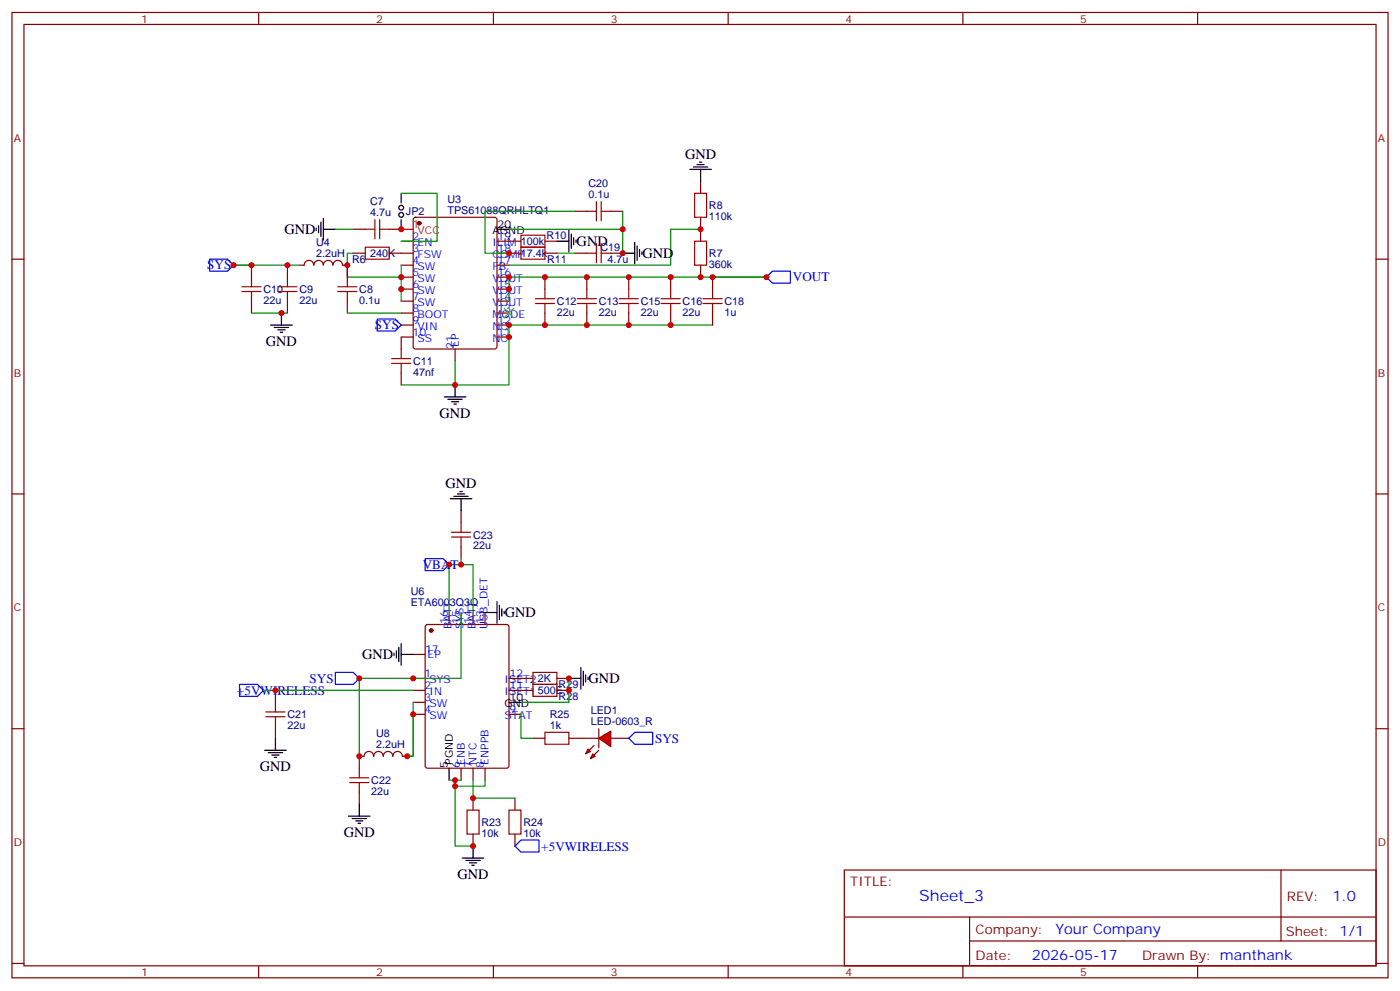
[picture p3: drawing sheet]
<svg xmlns="http://www.w3.org/2000/svg" width="412mm" height="292mm" viewBox="0 0 412 292" stroke-linecap="round" stroke-linejoin="round" font-family="sans-serif">
<g fill="none" stroke="#870000" stroke-width=".35">
<path d="M3.5 3.7h405.4v284.3h-405.4zM7.1 7.2h398.2v277.3h-398.2zM76.2 3.7v3.5M145.3 3.7v3.5M214.5 3.7v3.5M283.6 3.7v3.5M352.8 3.7v3.5M206.4 53.4v3.5M3.5 76.3h3.6M74.1 78.1v3.5M84.7 78.1v3.5M88.2 78.1h1.4a1.41 1.41 0 0 1 1.4-1.4 1.41 1.41 0 0 1 1.4 1.4 1.41 1.41 0 0 1 1.4-1.4 1.41 1.41 0 0 1 1.4 1.4 1.41 1.41 0 0 1 1.5-1.4 1.41 1.41 0 0 1 1.4 1.4 1.41 1.41 0 0 1 1.4-1.4 1.41 1.41 0 0 1 1.4 1.4h1.4v3.5"/>
<path d="M104.1 74.6h3.5M104.1 67.5h3.5M114.7 74.6h7M114.7 67.5h3.5M118.2 71h3.5M118.2 78.1h3.5M121.9 64.2l.5-.2h23.3l.6 .4 .1 37.7-.5 .6-23.5 .1-.6-.5-.1-37.6zM146.4 71h7.1M146.4 74.6h7.1M146.4 78.1h3.5M160.5 71h3.5M160.5 74.6h3.5"/>
<path d="M169.3 74.6h3.6M169.3 62.2h3.6M179.9 74.6h3.5M179.9 62.2h3.5M206.4 64v7M206.4 78.1v3.5M405.3 76.3h3.6M74.1 88.7v3.5M84.7 88.7v3.5M102.3 88.7v3.5M118.2 81.6h3.5M118.2 85.2h3.5"/>
<path d="M118.2 88.7h3.5M118.2 92.2h3.5M118.2 95.7h3.5M121.7 99.3h-3.5v3.5M146.4 81.6h3.5M146.4 85.2h3.5M146.4 88.7h3.5M146.4 92.2h3.5M146.4 95.7h3.5M146.4 99.3h3.5M160.5 81.6v3.6M160.5 92.2v3.5"/>
<path d="M172.9 81.6v3.6M172.9 92.2v3.5M185.2 81.6v3.6M185.2 92.2v3.5M197.6 81.6v3.6M197.6 92.2v3.5M209.9 81.6v3.6M209.9 92.2v3.5M118.2 109.9v3.5M134.1 102.8v3.5M3.5 145.5h3.6M405.3 145.5h3.6"/>
<path d="M121.7 199.8h3.5M121.7 192.8h3.5M125.5 184.1l.4-.2h23.3l.7 .5v41.2l-.4 .6-23.6 .1-.6-.5-.1-41.2zM132.3 180.4v3.5M135.8 180.4v3.5M139.3 180.4v3.5M142.9 180.4v3.5M149.9 199.8h3.6M3.5 214.6h3.6M81.1 203.3v3.6M81.1 213.9v3.6M121.7 203.3h3.5"/>
<path d="M121.7 206.9h3.5M121.7 210.4h3.5M149.9 203.3h3.6M149.9 210.4h3.6M157 217.5h3.5M167.6 217.5h3.5M405.3 214.6h3.6M105.8 233.3v3.6M119.9 222.7l-1.4 .1a1.41 1.41 0 0 0-1.4-1.5 1.41 1.41 0 0 0-1.4 1.5 1.41 1.41 0 0 0-1.4-1.5 1.41 1.41 0 0 0-1.4 1.5 1.41 1.41 0 0 0-1.4-1.5 1.41 1.41 0 0 0-1.4 1.5 1.41 1.41 0 0 0-1.4-1.5 1.41 1.41 0 0 0-1.5 1.4h-1.4v3.6M135.8 226.3v3.5M139.3 226.3v3.5M139.3 235.1v3.5"/>
<path d="M142.9 226.3v3.5M151.7 235.1v3.5M139.3 245.7v3.5M151.7 245.7v3.5M248.7 256.3h156.6v28.2h-156.6zM377.3 256.3v20.9M248.7 270.1h156.5M285.6 277.2h119.6M285.6 270.1v14.1M3.5 283.8h3.6M76.2 284.5v3.5M145.3 284.5v3.5"/>
<path d="M214.5 284.5v3.5M283.6 284.5v3.5M352.8 284.5v3.5M405.3 283.8h3.6"/>
</g>
<g fill="#870000" stroke="#870000" stroke-width=".35">
<circle cx="123.5" cy="65.8" r=".53"/>
<circle cx="127" cy="185.7" r=".53"/>
</g>
<path d="M118.2 67.5h3.5" fill="none" stroke="#f00" stroke-width=".35"/>
<g fill="none" stroke="#000" stroke-width=".35">
<path d="M203.2 49.9h6.3M204.3 49.2h4.2M205.3 48.5h2.1M206 47.8h.7M206.4 49.9v3.5M93.1 67.2v.7M93.8 66.5v2.1M94.5 65.4v4.2M95.2 67.5h3.6M95.2 64.3v6.4M146.4 67.5h3.5M164 71h3.6"/>
<path d="M167.6 67.9v6.3M168.3 68.9v4.3M169 70v2.1M169.7 70.7v.7M183.4 74.6h3.6M187 71.4v6.4M187.7 72.5v4.2M188.4 73.5v2.1M189.1 74.2v.7M79.7 95.7h6.4M80.8 96.4h4.2M81.8 97.2h2.2"/>
<path d="M82.5 97.9h.8M82.9 92.2v3.5M130.9 116.9h6.3M131.9 117.6h4.3M133 118.3h2.1M133.7 119h.7M134.1 113.4v3.5M81.1 217.5v3.5M149.9 206.9h3.6M78 221h6.3M79 221.7h4.3M80.1 222.4h2.1"/>
<path d="M80.8 223.1h.7M105.8 236.9v3.5M132.3 226.3v3.5M102.7 240.4h6.3M103.7 241.1h4.2M104.8 241.8h2.1M105.5 242.5h.7M136.2 252.7h6.3M137.2 253.4h4.3M138.3 254.1h2.1M139 254.8h.7M139.3 249.2v3.5"/>
</g>
<g fill="none" stroke="#a10000" stroke-width=".35">
<path d="M175.7 59.4v5.7M177.1 59.4v5.7M204.6 56.9h3.5v7.1h-3.5zM107.6 72.8h7.1v3.5h-7.1zM107.6 67.5h2.8M110.4 64.7v5.6M111.8 67.5h2.9M111.8 64.7v5.6M153.5 69.3h7v3.5h-7zM153.5 72.8h7v3.5h-7zM172.9 74.6h2.8M172.9 62.2h2.8"/>
<path d="M175.7 71.8v5.6M177.1 71.8v5.6M177.1 74.6h2.8M177.1 62.2h2.8M204.6 71h3.5v7.1h-3.5zM71.3 85.9h5.6M71.3 84.5h5.6M74.1 81.6v2.9M74.1 85.9v2.8M81.8 85.9h5.7M81.8 84.5h5.7M84.7 81.6v2.9"/>
<path d="M84.7 85.9v2.8M99.5 85.9h5.6M99.5 84.5h5.6M102.3 81.6v2.9M102.3 85.9v2.8M157.7 89.4h5.6M157.7 88h5.6M160.5 85.2v2.8M160.5 89.4v2.8M170 89.4h5.7M170 88h5.7M172.9 85.2v2.8"/>
<path d="M172.9 89.4v2.8M182.4 89.4h5.6M182.4 88h5.6M185.2 85.2v2.8M185.2 89.4v2.8M194.7 89.4h5.7M194.7 88h5.7M197.6 85.2v2.8M197.6 89.4v2.8M207.1 89.4h5.6M207.1 88h5.6M209.9 85.2v2.8"/>
<path d="M209.9 89.4v2.8M115.4 107h5.6M115.4 105.6h5.6M118.2 102.8v2.8M118.2 107v2.9M78.3 211.1h5.7M78.3 209.7h5.7M81.1 206.9v2.8M81.1 211.1v2.8M160.5 215.7h7.1v3.5h-7.1zM103 230.5h5.7M103 229.1h5.7"/>
<path d="M105.8 226.3v2.8M105.8 230.5v2.8M137.6 238.6h3.5v7.1h-3.5zM149.9 238.6h3.6v7.1h-3.6z"/>
</g>
<g fill="none" stroke="#008700" stroke-width=".35">
<path d="M68.8 78.1h19.4M104.1 74.6h-1.8v7h15.9M118.2 78.1v10.6M149.9 67.5h33.5M164 74.6h5.3M169.3 62.2h-26.4v12.4h7M183.4 62.2v12.4M206.4 67.5h-8.8v10.6h-47.7M74.1 92.2h10.6M102.3 92.2h15.9M209.9 95.7h-60v17.7h-15.8M209.9 81.6h15.9h-75.9v7.1"/>
<path d="M118.2 113.4h15.9M134.1 106.3v7.1M135.8 180.4v19.4h-30v22.9M77.6 203.3h44.1M121.7 206.9v15.8h-1.8h1.8v-12.3M153.5 210.4v7.1h3.5M132.3 229.8h3.5M134.1 229.8v19.4h5.2M139.3 229.8v5.3h12.4M142.9 229.8v1.8h-8.8"/>
</g>
<path d="M61.7 76.3h5.3l1.8 1.8-1.8 1.8h-5.3zM111.1 94h5.3l1.8 1.7-1.8 1.8h-5.3zM225.8 81.6l1.7-1.7h5.3v3.5h-5.3zM70.6 201.6h5.2l1.8 1.7-1.8 1.8h-5.2zM151.7 249.2l1.8-1.8h5.2v3.6h-5.2z" fill="none" stroke="#00f" stroke-width=".35"/>
<path d="M148.5 90.8l2.8 2.8M151.3 90.8l-2.8 2.8" fill="none" stroke="#3c3" stroke-width=".35"/>
<g fill="#f00" stroke="#870000" stroke-width=".35">
<path d="M176.4 217.5l3.5-2.2v4.6z"/>
<path d="M176.4 214.6v5.7z"/>
</g>
<g fill="#870000" stroke="#870000" stroke-width=".35">
<path d="M176.4 221l-1.4 1.4z"/>
<path d="M175 219.6l-1.4 1.4z"/>
</g>
<g fill="#f00" stroke="#870000" stroke-width=".35">
<path d="M174.6 222l.7 .7-1.4 .7z"/>
<path d="M173.2 220.6l.7 .7-1.4 .7z"/>
</g>
<path d="M135.8 150.4v3.6M135.8 161v3.5M153.5 199.8h3.5M164 199.8h3.6M153.5 203.3h3.5M164 203.3h3.6M171.1 217.5h5.3M179.9 217.5h5.3" fill="none" stroke="#870000" stroke-width=".35"/>
<path d="M125.2 164.5h5.3l1.8 1.8-1.8 1.8h-5.3zM98.8 198h5.3l1.7 1.8-1.7 1.8h-5.3zM185.2 217.5l1.8-1.8h5.3v3.5h-5.3z" fill="none" stroke="#00f" stroke-width=".35"/>
<path d="M133 158.2h5.6M133 156.8h5.6M135.8 154v2.8M135.8 158.2v2.8M157 198h7v3.6h-7zM157 201.6h7v3.5h-7z" fill="none" stroke="#a10000" stroke-width=".35"/>
<path d="M118.2 56.9h10.6v14.1h-10.6M98.8 67.5h5.3M135.8 164.5v1.8M132.3 180.4v-14.1h7v14.1M167.6 199.8v7.1h-14.1" fill="none" stroke="#008700" stroke-width=".35"/>
<g fill="none" stroke="#000" stroke-width=".35">
<path d="M118.2 56.9v2.9M118.2 64.7v2.8M132.6 146.9h6.4M133.7 146.2h4.2M134.8 145.5h2.1M135.5 144.8h.7M135.8 146.9v3.5M146.4 177.2v6.4M147.1 178.3v4.2M147.8 179.4v2.1M116.1 192.4v.7M116.8 191.7v2.1"/>
<path d="M117.5 190.6v4.3M118.2 192.8h3.5M118.2 189.6v6.3M142.9 180.4h3.5M148.5 180.1v.7M167.6 199.8h3.5M171.1 196.6v6.4M171.8 197.7v4.2M172.5 198.8v2.1M173.2 199.5v.7"/>
<circle cx="118.2" cy="61.2" r=".71"/>
<circle cx="118.2" cy="63.3" r=".71"/>
</g>
<g fill="#c00">
<circle cx="118.2" cy="81.6" r=".88"/>
<circle cx="118.2" cy="85.2" r=".88"/>
<circle cx="102.3" cy="78.1" r=".88"/>
<circle cx="82.9" cy="92.2" r=".88"/>
<circle cx="68.8" cy="78.1" r=".88"/>
<circle cx="74.1" cy="78.1" r=".88"/>
<circle cx="84.7" cy="78.1" r=".88"/>
<circle cx="149.9" cy="99.3" r=".88"/>
<circle cx="134.1" cy="113.4" r=".88"/>
<circle cx="149.9" cy="85.2" r=".88"/>
<circle cx="149.9" cy="81.6" r=".88"/>
<circle cx="160.5" cy="81.6" r=".88"/>
<circle cx="172.9" cy="81.6" r=".88"/>
<circle cx="185.2" cy="81.6" r=".88"/>
<circle cx="197.6" cy="81.6" r=".88"/>
<circle cx="149.9" cy="95.7" r=".88"/>
<circle cx="160.5" cy="95.7" r=".88"/>
<circle cx="172.9" cy="95.7" r=".88"/>
<circle cx="185.2" cy="95.7" r=".88"/>
<circle cx="197.6" cy="95.7" r=".88"/>
<circle cx="206.4" cy="81.6" r=".88"/>
<circle cx="206.4" cy="67.5" r=".88"/>
<circle cx="209.9" cy="81.6" r=".88"/>
<circle cx="225.8" cy="81.6" r=".88"/>
<circle cx="183.4" cy="74.6" r=".88"/>
<circle cx="149.9" cy="74.6" r=".88"/>
<circle cx="183.4" cy="67.5" r=".88"/>
<circle cx="121.7" cy="210.4" r=".88"/>
<circle cx="119.9" cy="222.7" r=".88"/>
<circle cx="105.8" cy="222.7" r=".88"/>
<circle cx="121.7" cy="199.8" r=".88"/>
<circle cx="81.1" cy="203.3" r=".88"/>
<circle cx="139.3" cy="235.1" r=".88"/>
<circle cx="139.3" cy="249.2" r=".88"/>
<circle cx="134.1" cy="229.8" r=".88"/>
<circle cx="134.1" cy="231.6" r=".88"/>
<circle cx="167.6" cy="203.3" r=".88"/>
<circle cx="135.8" cy="166.3" r=".88"/>
<circle cx="132.3" cy="166.3" r=".88"/>
<circle cx="167.6" cy="199.8" r=".88"/>
<circle cx="105.8" cy="199.8" r=".88"/>
<circle cx="118.2" cy="67.5" r=".88"/>
</g>
<text font-size="4.6" fill="#00f" x="270.8" y="265.3">Sheet_3</text>
<g font-size="4.2">
<text x="201.8" y="46.7">GND</text>
<text x="83.8" y="69">GND</text>
<text x="169.9" y="72.5">GND</text>
<text x="189.3" y="76">GND</text>
<text x="78.3" y="101.8">GND</text>
<text x="129.5" y="123">GND</text>
<text x="131.2" y="143.7">GND</text>
<text x="148.7" y="181.8">GND</text>
<text x="106.7" y="194.2">GND</text>
<text x="173.4" y="201.2">GND</text>
<text x="76.6" y="227">GND</text>
<text x="101.2" y="246.4">GND</text>
<text x="134.8" y="258.8">GND</text>
</g>
<g font-size="4.2" fill="#00f">
<text x="392.5" y="265.5">1.0</text>
<text x="310.9" y="275.1">Your Company</text>
<text x="304" y="282.9">2026-05-17</text>
</g>
<g font-size="3.9" fill="#00f">
<text x="61" y="79.3">SYS</text>
<text x="233.6" y="82.9">VOUT</text>
<text x="110.4" y="97">SYS</text>
<text x="124.5" y="167.6">VBAT</text>
<text x="91.2" y="201.1">SYS</text>
<text x="69.8" y="204.6">+5VWIRELESS</text>
<text x="193" y="218.8">SYS</text>
<text x="159.5" y="250.5">+5VWIRELESS</text>
</g>
<g font-size="3.9" fill="#800">
<text x="250.5" y="260.8">TITLE:</text>
<text x="379.1" y="265.5">REV:</text>
<text x="287.4" y="275">Company:</text>
<text x="378.7" y="275.7">Sheet: 1/1</text>
<text x="287.4" y="282.7">Date:</text>
<text x="336.4" y="282.8">Drawn By: manthank</text>
</g>
<g font-size="3.2" fill="#800">
<text x="41.6" y="6.7">1</text>
<text x="110.8" y="6.7">2</text>
<text x="179.9" y="6.7">3</text>
<text x="249.1" y="6.7">4</text>
<text x="318.2" y="6.7">5</text>
<text x="4.1" y="41.8">A</text>
<text x="405.9" y="41.8">A</text>
<text x="4.1" y="110.9">B</text>
<text x="405.9" y="110.9">B</text>
<text x="4.1" y="180.1">C</text>
<text x="405.9" y="180.1">C</text>
<text x="4.1" y="249.2">D</text>
<text x="405.9" y="249.2">D</text>
<text x="41.6" y="287.5">1</text>
<text x="110.8" y="287.5">2</text>
<text x="179.9" y="287.5">3</text>
<text x="249.1" y="287.5">4</text>
<text x="318.2" y="287.5">5</text>
</g>
<g font-size="3.2" fill="#000080">
<text x="131.8" y="59.7">U3</text>
<text x="173.4" y="58.3">0.1u</text>
<text x="173.4" y="55.1">C20</text>
<text x="109" y="63.6">4.7u</text>
<text x="109" y="60.5">C7</text>
<text x="119.6" y="63.4">JP2</text>
<text x="131.8" y="62.9">TPS61088QRHLTQ1</text>
<text x="208.8" y="64.8">110k</text>
<text x="208.8" y="61.6">R8</text>
<text x="161" y="70.4">R10</text>
<text x="93.1" y="75.6">2.2uH</text>
<text x="93.1" y="72.5">U4</text>
<text x="103.7" y="77.5">R6</text>
<text x="109" y="75.7">240K</text>
<text x="161.1" y="77.5">R11</text>
<text x="176.9" y="74">C19</text>
<text x="178.9" y="77.5">4.7u</text>
<text x="208.8" y="75.7">R7</text>
<text x="208.8" y="78.9">360k</text>
<text x="77.6" y="89.5">22u</text>
<text x="77.6" y="86.3">C10</text>
<text x="88.2" y="89.5">22u</text>
<text x="88.2" y="86.3">C9</text>
<text x="105.8" y="89.5">0.1u</text>
<text x="105.8" y="86.3">C8</text>
<text x="164" y="89.8">C12</text>
<text x="176.4" y="89.8">C13</text>
<text x="188.7" y="89.8">C15</text>
<text x="201.1" y="89.8">C16</text>
<text x="213.4" y="89.8">C18</text>
<text x="164" y="93">22u</text>
<text x="176.4" y="93">22u</text>
<text x="188.7" y="93">22u</text>
<text x="201.1" y="93">22u</text>
<text x="213.4" y="93">1u</text>
<text x="121.7" y="107.5">C11</text>
<text x="121.7" y="110.6">47nf</text>
<text x="139.3" y="161.8">22u</text>
<text x="139.3" y="158.6">C23</text>
<text x="121" y="178.4">ETA6003Q3Q</text>
<text x="121" y="175.3">U6</text>
<text x="164.5" y="202.7">R29</text>
<text x="164.5" y="206.3">R28</text>
<text x="84.7" y="214.7">22u</text>
<text x="84.7" y="211.5">C21</text>
<text x="161.9" y="214.6">1k</text>
<text x="161.9" y="211.6">R25</text>
<text x="174" y="213.6">LED-0603_R</text>
<text x="174" y="210.4">LED1</text>
<text x="110.8" y="220.3">2.2uH</text>
<text x="110.8" y="217.1">U8</text>
<text x="109.4" y="230.9">C22</text>
<text x="109.4" y="234.1">22u</text>
<text x="141.8" y="243.3">R23</text>
<text x="154.2" y="243.3">R24</text>
<text x="141.8" y="246.5">10k</text>
<text x="154.2" y="246.5">10k</text>
</g>
<g font-size="3.2" fill="#f00">
<text x="121.5" y="67.2">1</text>
<text x="123" y="68.9">VCC</text>
</g>
<g font-size="3.2" fill="#00f">
<text x="121.5" y="70.7">2</text>
<text x="146.6" y="70.7">19</text>
<text x="121.5" y="74.2">3</text>
<text x="121.5" y="77.8">4</text>
<text x="123" y="72.5">EN</text>
<text x="123" y="76">FSW</text>
<text x="145.1" y="76">COMP17.4k</text>
<text x="145.1" y="72.5">ILIM 100k</text>
<text x="146.6" y="77.8">17</text>
<text x="146.6" y="74.2">18</text>
<text x="121.5" y="81.3">5</text>
<text x="123" y="79.5">SW</text>
<text x="123" y="83">SW</text>
<text x="145.1" y="83">VOUT</text>
<text x="145.1" y="79.5">FB</text>
<text x="146.6" y="81.3">16</text>
<text x="121.5" y="84.8">6</text>
<text x="121.5" y="88.3">7</text>
<text x="123" y="86.6">SW</text>
<text x="145.1" y="86.6">VOUT</text>
<text x="146.6" y="88.3">14</text>
<text x="146.6" y="84.8">15</text>
<text x="121.5" y="91.9">8</text>
<text x="121.5" y="95.4">9</text>
<text x="123" y="90.1">SW</text>
<text x="123" y="93.6">BOOT</text>
<text x="145.1" y="93.6">MODE</text>
<text x="145.1" y="90.1">VOUT</text>
<text x="146.6" y="95.4">12</text>
<text x="146.6" y="91.9">13</text>
<text x="121.5" y="98.9">10</text>
<text x="123" y="97.2">VIN</text>
<text x="123" y="100.7">SS</text>
<text x="145.1" y="100.7">NC</text>
<text x="145.1" y="97.2">NC</text>
<text x="146.6" y="98.9">11</text>
<text x="133.7" y="102.8" transform="rotate(-90 133.7 102.8)">21</text>
<text x="135.1" y="102.1" transform="rotate(-90 135.1 102.1)">EP</text>
<text x="131.9" y="183.8" transform="rotate(-90 131.9 183.8)">16</text>
<text x="133" y="185.2" transform="rotate(-90 133 185.2)">BATT</text>
<text x="135.5" y="183.8" transform="rotate(-90 135.5 183.8)">15</text>
<text x="136.5" y="185.2" transform="rotate(-90 136.5 185.2)">SYS</text>
<text x="139" y="183.8" transform="rotate(-90 139 183.8)">14</text>
<text x="140.1" y="185.2" transform="rotate(-90 140.1 185.2)">BATT</text>
<text x="142.5" y="183.8" transform="rotate(-90 142.5 183.8)">13</text>
<text x="143.6" y="185.2" transform="rotate(-90 143.6 185.2)">USB_DET</text>
<text x="125.2" y="192.4">17</text>
<text x="125.9" y="193.8">EP</text>
<text x="125.1" y="199.5">1</text>
<text x="125.1" y="203">2</text>
<text x="126.5" y="201.2">SYS</text>
<text x="148.6" y="201.2">ISET22K</text>
<text x="150.1" y="203">11</text>
<text x="150.1" y="199.5">12</text>
<text x="125.1" y="206.5">3</text>
<text x="126.5" y="204.8">IN</text>
<text x="126.5" y="208.3">SW</text>
<text x="148.6" y="204.8">ISET1500E</text>
<text x="125.1" y="210">4</text>
<text x="126.5" y="211.8">SW</text>
<text x="148.6" y="211.8">STAT</text>
<text x="150.1" y="210">9</text>
<text x="135.5" y="226.1" transform="rotate(-90 135.5 226.1)">6</text>
<text x="136.9" y="225.2" transform="rotate(-90 136.9 225.2)">ENB</text>
<text x="139" y="226.1" transform="rotate(-90 139 226.1)">7</text>
<text x="140.4" y="225.2" transform="rotate(-90 140.4 225.2)">NTC</text>
<text x="142.5" y="226.1" transform="rotate(-90 142.5 226.1)">8</text>
<text x="143.9" y="225.2" transform="rotate(-90 143.9 225.2)">ENPPB</text>
</g>
<g font-size="3.2">
<text x="145.1" y="68.9">AGND</text>
<text x="146.6" y="67.2">20</text>
<text x="148.6" y="208.3">GND</text>
<text x="150.1" y="206.5">10</text>
<text x="131.9" y="226.1" transform="rotate(-90 131.9 226.1)">5</text>
<text x="133.3" y="225.2" transform="rotate(-90 133.3 225.2)">PGND</text>
</g>
</svg>
